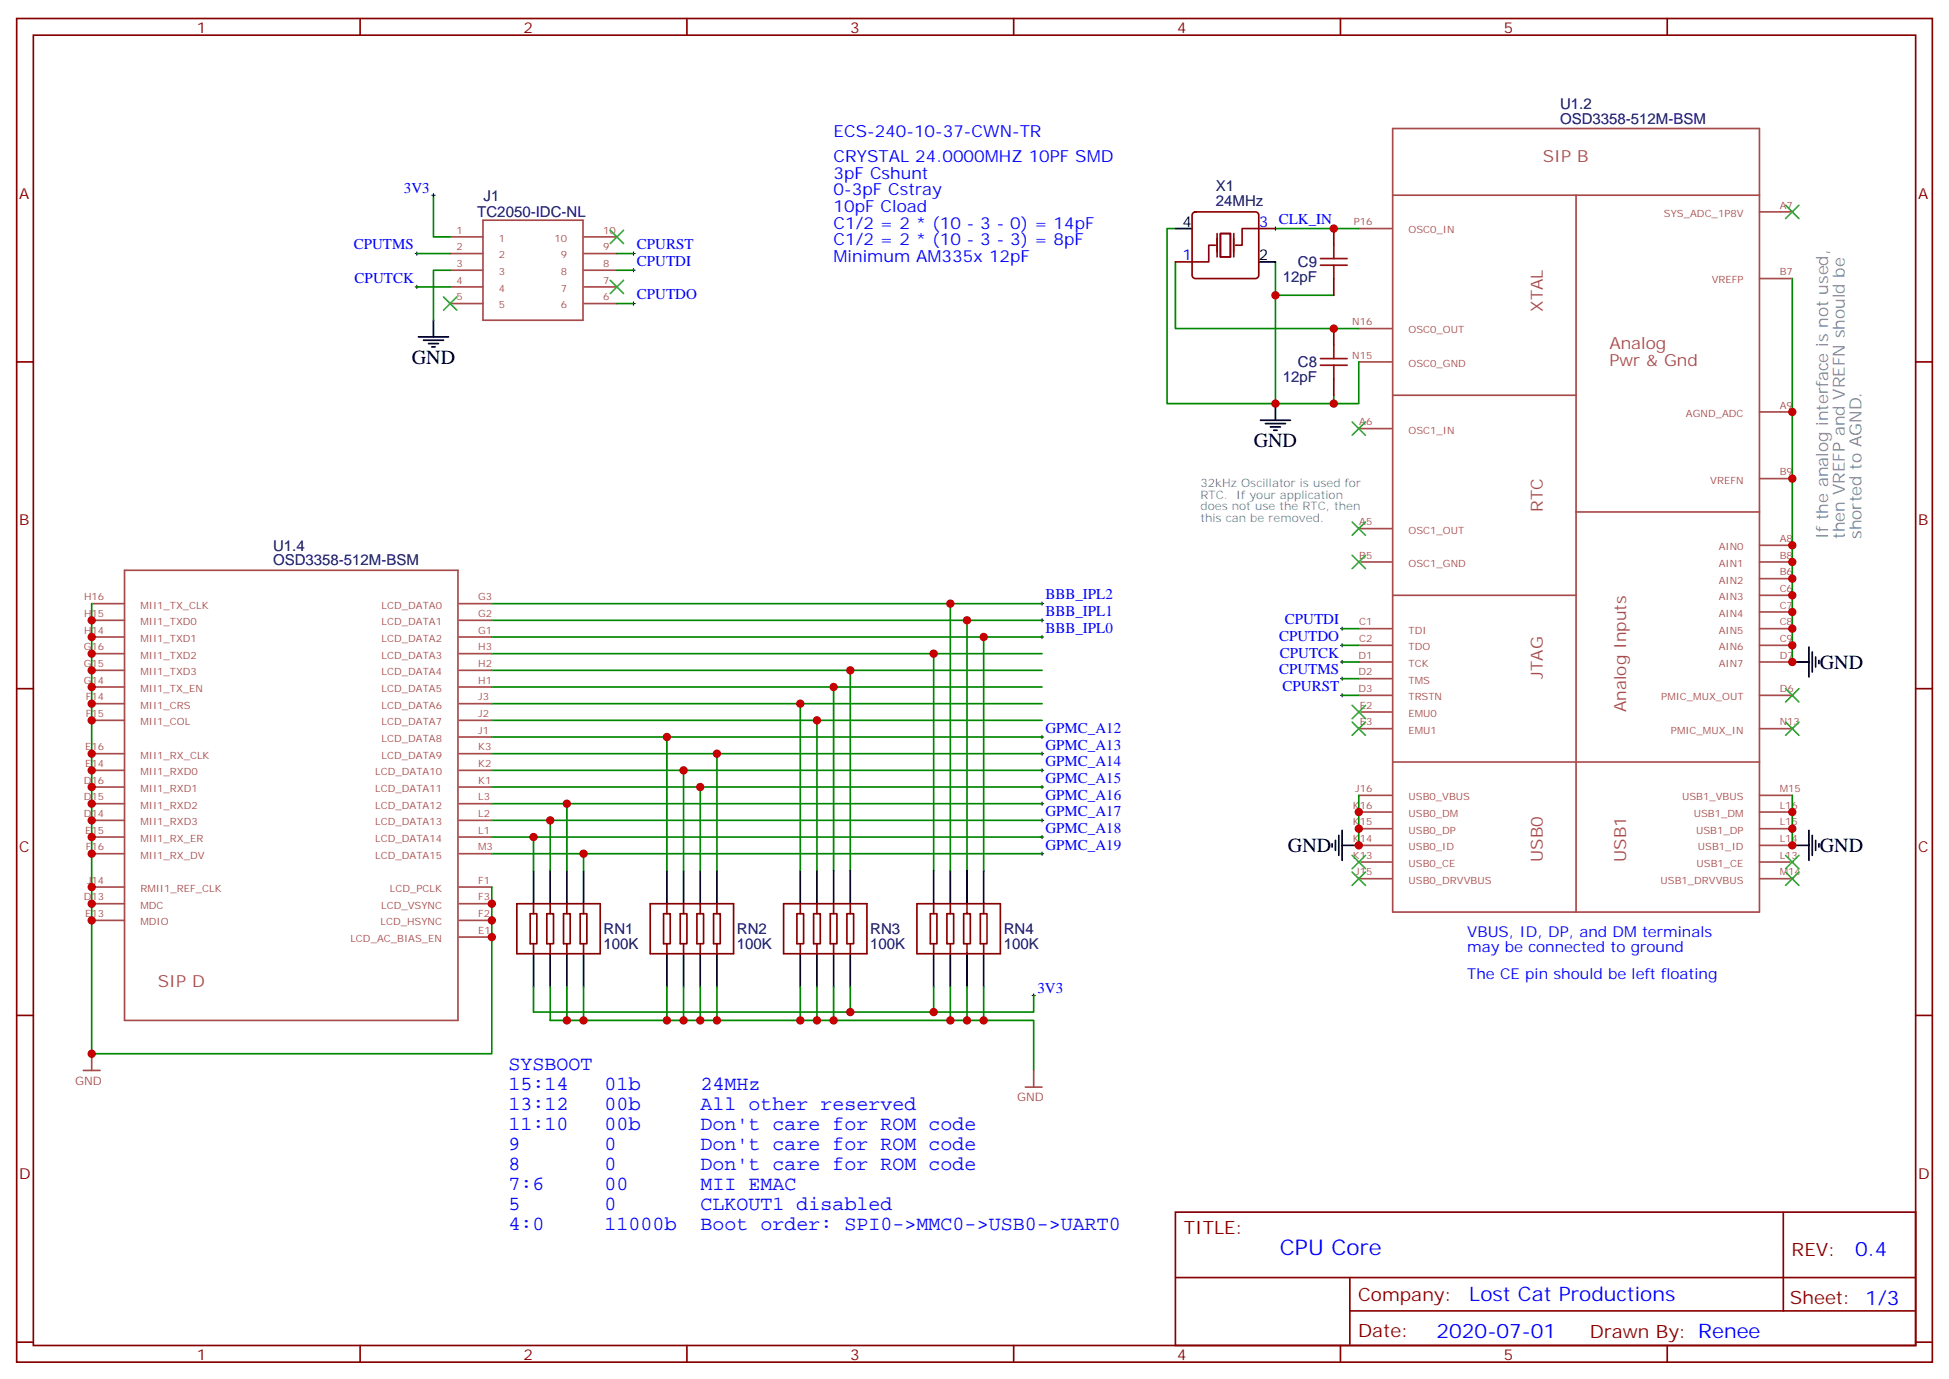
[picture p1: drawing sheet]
<svg xmlns="http://www.w3.org/2000/svg" width="412mm" height="292mm" viewBox="0 0 412 292" stroke-linecap="round" stroke-linejoin="round" font-family="sans-serif">
<g fill="none" stroke="#870000" stroke-width=".35">
<path d="M3.5 3.9h405.4v284.4h-405.4zM7.1 7.4h398.2v277.3h-398.2zM76.2 3.9v3.5M145.3 3.9v3.5M214.5 3.9v3.5M283.6 3.9v3.5M352.8 3.9v3.5M248.7 55.4h3.5M252.5 45l.4-.2h12.7a.71 .71 0 0 1 .7 .7v12.7a.76 .76 0 0 1-.7 .7h-12.7a.76 .76 0 0 1-.7-.7v-12.7zM266.3 48.4h3.6M282.2 48.4v3.5M282.2 58.9v3.6"/>
<path d="M3.5 76.6h3.6M282.2 69.5v3.6M405.3 76.6h3.6M282.2 80.1v3.5M3.5 145.7h3.6M405.3 145.7h3.6M109.4 191.2h17.6v10.6h-17.6zM112.2 193.4h1.4v6.3h-1.4zM112.9 191.2v2.2M112.9 199.7v2.1M115.7 193.4h1.4v6.3h-1.4zM116.4 191.2v2.2"/>
<path d="M116.4 199.7v2.1M119.2 193.4h1.4v6.3h-1.4zM119.9 191.2v2.2M119.9 199.7v2.1M122.8 193.4h1.4v6.3h-1.4zM123.5 191.2v2.2M123.5 199.7v2.1M137.6 191.2h17.6v10.6h-17.6zM140.4 193.4h1.4v6.3h-1.4zM141.1 191.2v2.2M141.1 199.7v2.1M143.9 193.4h1.4v6.3h-1.4z"/>
<path d="M144.6 191.2v2.2M144.6 199.7v2.1M147.5 193.4h1.4v6.3h-1.4zM148.2 191.2v2.2M148.2 199.7v2.1M151 193.4h1.4v6.3h-1.4zM151.7 191.2v2.2M151.7 199.7v2.1M165.8 191.2h17.6v10.6h-17.6zM168.6 193.4h1.4v6.3h-1.4zM169.3 191.2v2.2M169.3 199.7v2.1"/>
<path d="M172.2 193.4h1.4v6.3h-1.4zM172.9 191.2v2.2M172.9 199.7v2.1M175.7 193.4h1.4v6.3h-1.4zM176.4 191.2v2.2M176.4 199.7v2.1M179.2 193.4h1.4v6.3h-1.4zM179.9 191.2v2.2M179.9 199.7v2.1M194 191.2h17.7v10.6h-17.7zM196.8 193.4h1.5v6.3h-1.5zM197.6 191.2v2.2"/>
<path d="M197.6 199.7v2.1M200.4 193.4h1.4v6.3h-1.4zM201.1 191.2v2.2M201.1 199.7v2.1M203.9 193.4h1.4v6.3h-1.4zM204.6 191.2v2.2M204.6 199.7v2.1M207.4 193.4h1.4v6.3h-1.4zM208.1 191.2v2.2M208.1 199.7v2.1M3.5 214.9h3.6M405.3 214.9h3.6"/>
<path d="M248.7 256.5h156.6v28.2h-156.6zM377.3 256.5v20.9M248.7 270.4h156.5M285.6 277.4h119.6M285.6 270.4v14.1M3.5 284h3.6M76.2 284.7v3.6M145.3 284.7v3.6M214.5 284.7v3.6M283.6 284.7v3.6M352.8 284.7v3.6M405.3 284h3.6"/>
</g>
<g fill="none" stroke="#000" stroke-width=".21">
<path d="M87.8 53.7h.7M88.2 53.3v.7M91.4 41.3h.7M91.7 41v.7M133.7 53.7h.7M133.7 57.2h.7M134.1 53.3v.7M134.1 56.8v.7M269.5 48.4h.7M269.9 48v.7M87.8 60.7h.7M88.2 60.4v.7"/>
<path d="M133.7 64.2h.7M134.1 63.9v.7M220.1 127.7h.7M220.1 131.3h.7M220.1 134.8h.7M220.5 127.4v.7M220.5 130.9v.7M220.5 134.4v.7M283.6 133h.7M283.6 136.6h.7M284 132.7v.7M284 136.2v.7"/>
<path d="M284 139.7v.7M220.1 156h.7M220.1 159.5h.7M220.5 155.6v.7M220.5 159.1v.7M283.6 143.6h.7M283.6 140.1h.7M283.6 147.1h.7M284 143.3v.7M284 146.8v.7M220.1 163h.7M220.1 166.5h.7"/>
<path d="M220.1 170.1h.7M220.1 173.6h.7M220.1 177.1h.7M220.5 162.7v.7M220.5 166.2v.7M220.5 169.7v.7M220.5 173.2v.8M220.5 176.8v.7M220.1 180.7h.7M220.5 180.3v.7M218.4 210.6h.7M218.7 210.3v.7"/>
</g>
<g fill="none" stroke="#a64a4a" stroke-width=".35">
<path d="M294.7 27.2h77.6v165.8h-77.6zM95.2 50.1h7M95.2 53.7h7M95.2 57.2h7M102.2 46.6h21.2v21.2h-21.2zM123.6 50.1h6.9M123.6 53.7h6.9M123.6 57.2h6.9M287.5 48.4h7M294.7 41.3h77.6M333.5 41.3v151.7M372.3 58.9h6.9"/>
<path d="M372.3 44.8h6.9M95.2 60.7h7M95.2 64.2h7M123.6 60.7h6.9M123.6 64.2h6.9M287.5 76.6h7M287.5 69.5h7M287.5 90.7h7M294.7 83.6h38.8M372.3 87.2h6.9M287.5 118.9h7M287.5 111.9h7"/>
<path d="M333.5 108.3h38.8M372.3 115.4h6.9M372.3 118.9h6.9M372.3 101.3h6.9M19.4 138.3h6.9M19.4 134.8h6.9M19.4 131.3h6.9M19.4 127.7h6.9M26.3 120.7h70.6v95.2h-70.6zM97.1 138.3h7M97.1 134.8h7M97.1 131.3h7"/>
<path d="M97.1 127.7h7M287.5 133h7M287.5 136.6h7M294.7 126h38.8M372.3 122.4h6.9M372.3 126h6.9M372.3 129.5h6.9M372.3 133h6.9M372.3 136.6h6.9M19.4 152.4h6.9M19.4 148.9h6.9M19.4 145.4h6.9"/>
<path d="M19.4 141.9h6.9M19.4 159.5h6.9M97.1 152.4h7M97.1 148.9h7M97.1 145.4h7M97.1 141.9h7M97.1 159.5h7M97.1 156h7M287.5 140.1h7M287.5 150.7h7M287.5 154.2h7M287.5 143.6h7"/>
<path d="M287.5 147.1h7M372.3 140.1h6.9M372.3 154.2h6.9M372.3 147.1h6.9M19.4 177.1h6.9M19.4 166.5h6.9M19.4 170.1h6.9M19.4 173.6h6.9M19.4 163h6.9M97.1 177.1h7M97.1 166.5h7M97.1 170.1h7"/>
<path d="M97.1 173.6h7M97.1 163h7M287.5 171.8h7M287.5 175.4h7M287.5 178.9h7M287.5 168.3h7M294.7 161.3h77.6M372.3 171.8h6.9M372.3 175.4h6.9M372.3 178.9h6.9M372.3 168.3h6.9M19.4 187.7h6.9"/>
<path d="M19.4 180.7h6.9M19.4 194.8h6.9M19.4 191.2h6.9M97.1 187.7h7M97.1 180.7h7M97.1 198.3h7M97.1 194.8h7M97.1 191.2h7M287.5 182.4h7M287.5 185.9h7M372.3 182.4h6.9M372.3 185.9h6.9"/>
<path d="M17.6 226.5h3.6M19.4 223v3.5M217 230h3.5M218.7 226.5v3.5"/>
</g>
<g fill="none" stroke="#008700" stroke-width=".35">
<path d="M88.2 53.7h7M91.7 41.3v8.8h3.5M95.2 57.2h-3.5v10.6M130.5 53.7h3.6M130.5 57.2h3.6M248.7 55.4v14.1h38.8M248.7 48.4h-1.8v37h23M269.9 55.4v7.1M269.9 48.4h17.6M379.2 58.9v81.2M88.2 60.7h7M130.5 64.2h3.6"/>
<path d="M282.2 62.5h-12.3v22.9h17.6v-8.8M282.2 83.6v1.8M19.4 127.7v95.3h84.7v-35.3M104.1 127.7h116.4M104.1 131.3h116.4M104.1 134.8h116.4M104.1 138.3h116.4M197.6 138.3v45.9M201.1 127.7v56.5M204.6 131.3v52.9M208.1 134.8v49.4M284 136.6h3.5"/>
<path d="M284 133h3.5M104.1 152.4h116.4M104.1 148.9h116.4M104.1 159.5h116.4M104.1 145.4h116.4M104.1 141.9h116.4M104.1 156h116.4M141.1 156v28.2M151.7 159.5v24.7M169.3 148.9v35.3M172.9 152.4v31.8M176.4 145.4v38.8"/>
<path d="M179.9 141.9v42.3M284 147.1h3.5M284 140.1h3.5M284 143.6h3.5M104.1 163h116.4M104.1 177.1h116.4M104.1 173.6h116.4M104.1 170.1h116.4M104.1 166.5h116.4M112.9 177.1v7.1M116.4 173.6v10.6M119.9 170.1v14.1"/>
<path d="M144.6 163v21.2M148.2 166.5v17.7M287.5 168.3v10.6M379.2 168.3v10.6M104.1 180.7h116.4M123.5 180.7v3.5M112.9 208.9v5.3h105.8v-3.6M116.4 208.9v7h102.3v10.6M119.9 208.9v7M123.5 208.9v7M141.1 208.9v7M144.6 208.9v7"/>
<path d="M148.2 208.9v7M151.7 208.9v7M169.3 208.9v7M172.9 208.9v7M176.4 208.9v7M179.9 208.9v5.3M197.6 208.9v5.3M201.1 208.9v7M204.6 208.9v7M208.1 208.9v7"/>
</g>
<g fill="none" stroke="#3c3" stroke-width=".35">
<path d="M129.1 59.3l2.8 2.8M129.1 48.7l2.8 2.8M131.9 59.3l-2.8 2.8M131.9 48.7l-2.8 2.8M377.8 43.4l2.8 2.8M380.6 43.4l-2.8 2.8M93.8 62.8l2.9 2.9M96.7 62.8l-2.9 2.9M286.1 89.3l2.8 2.8M288.9 89.3l-2.8 2.8M286.1 110.5l2.8 2.8M286.1 117.5l2.8 2.8"/>
<path d="M288.9 110.5l-2.8 2.8M288.9 117.5l-2.8 2.8M286.1 149.3l2.8 2.8M286.1 152.8l2.8 2.8M288.9 149.3l-2.8 2.8M288.9 152.8l-2.8 2.8M377.8 145.7l2.8 2.9M377.8 152.8l2.8 2.8M380.6 145.7l-2.8 2.9M380.6 152.8l-2.8 2.8M286.1 181l2.8 2.8M286.1 184.5l2.8 2.9"/>
<path d="M288.9 181l-2.8 2.8M288.9 184.5l-2.8 2.9M377.8 184.5l2.8 2.9M377.8 181l2.8 2.8M380.6 184.5l-2.8 2.9M380.6 181l-2.8 2.8"/>
</g>
<g fill="none" stroke="#000" stroke-width=".35">
<path d="M248.7 48.4h3.5M266.3 55.4h3.6M88.5 71.3h6.4M89.6 72h4.2M90.7 72.7h2.1M91.4 73.4h.7M91.7 67.8v3.5M266.7 88.9h6.3M267.8 89.6h4.2M268.8 90.3h2.1M269.5 91.1h.7M269.9 85.4v3.5"/>
<path d="M382.8 136.9v6.4M383.5 138v4.2M384.2 139v2.1M384.9 139.7v.7M379.2 140.1h3.6M281.9 178.5v.7M282.6 177.8v2.2M283.3 176.8v4.2M284 178.9h3.5M284 175.7v6.4M379.2 178.9h3.6M382.8 175.7v6.4"/>
<path d="M383.5 176.8v4.2M384.2 177.8v2.2M384.9 178.5v.7M112.9 184.2v7M116.4 184.2v7M119.9 184.2v7M123.5 184.2v7M141.1 184.2v7M144.6 184.2v7M148.2 184.2v7M151.7 184.2v7M169.3 184.2v7"/>
<path d="M172.9 184.2v7M176.4 184.2v7M179.9 184.2v7M197.6 184.2v7M201.1 184.2v7M204.6 184.2v7M208.1 184.2v7M112.9 201.8v7.1M116.4 201.8v7.1M119.9 201.8v7.1M123.5 201.8v7.1M141.1 201.8v7.1"/>
<path d="M144.6 201.8v7.1M148.2 201.8v7.1M151.7 201.8v7.1M169.3 201.8v7.1M172.9 201.8v7.1M176.4 201.8v7.1M179.9 201.8v7.1M197.6 201.8v7.1M201.1 201.8v7.1M204.6 201.8v7.1M208.1 201.8v7.1"/>
</g>
<path d="M279.4 54.7h5.6M279.4 56.1h5.6M282.2 51.9v2.8M282.2 56.1v2.8M279.4 75.9h5.6M279.4 77.3h5.6M282.2 73.1v2.8M282.2 77.3v2.8" fill="none" stroke="#a10000" stroke-width=".35"/>
<path d="M257.2 51.9h-1.4v3.5h-3.6M257.5 49.4v5M258.2 49.4h2.1v5h-2.1zM261.1 49.4v5M266.3 48.4h-3.5v3.5h-1.4" fill="none" stroke="#870012" stroke-width=".35"/>
<g fill="#c00">
<circle cx="379.2" cy="87.2" r=".88"/>
<circle cx="379.2" cy="115.4" r=".88"/>
<circle cx="379.2" cy="118.9" r=".88"/>
<circle cx="379.2" cy="122.4" r=".88"/>
<circle cx="379.2" cy="126" r=".88"/>
<circle cx="379.2" cy="129.5" r=".88"/>
<circle cx="379.2" cy="133" r=".88"/>
<circle cx="379.2" cy="136.6" r=".88"/>
<circle cx="379.2" cy="101.3" r=".88"/>
<circle cx="379.2" cy="140.1" r=".88"/>
<circle cx="287.5" cy="171.8" r=".88"/>
<circle cx="287.5" cy="175.4" r=".88"/>
<circle cx="379.2" cy="178.9" r=".88"/>
<circle cx="379.2" cy="171.8" r=".88"/>
<circle cx="379.2" cy="175.4" r=".88"/>
<circle cx="287.5" cy="178.9" r=".88"/>
<circle cx="204.6" cy="131.3" r=".88"/>
<circle cx="197.6" cy="138.3" r=".88"/>
<circle cx="179.9" cy="141.9" r=".88"/>
<circle cx="176.4" cy="145.4" r=".88"/>
<circle cx="123.5" cy="180.7" r=".88"/>
<circle cx="119.9" cy="170.1" r=".88"/>
<circle cx="116.4" cy="173.6" r=".88"/>
<circle cx="112.9" cy="177.1" r=".88"/>
<circle cx="141.1" cy="156" r=".88"/>
<circle cx="172.9" cy="152.4" r=".88"/>
<circle cx="169.3" cy="148.9" r=".88"/>
<circle cx="208.1" cy="134.8" r=".88"/>
<circle cx="201.1" cy="127.7" r=".88"/>
<circle cx="123.5" cy="215.9" r=".88"/>
<circle cx="119.9" cy="215.9" r=".88"/>
<circle cx="151.7" cy="215.9" r=".88"/>
<circle cx="148.2" cy="215.9" r=".88"/>
<circle cx="144.6" cy="215.9" r=".88"/>
<circle cx="141.1" cy="215.9" r=".88"/>
<circle cx="172.9" cy="215.9" r=".88"/>
<circle cx="169.3" cy="215.9" r=".88"/>
<circle cx="176.4" cy="215.9" r=".88"/>
<circle cx="179.9" cy="214.2" r=".88"/>
<circle cx="197.6" cy="214.2" r=".88"/>
<circle cx="201.1" cy="215.9" r=".88"/>
<circle cx="204.6" cy="215.9" r=".88"/>
<circle cx="208.1" cy="215.9" r=".88"/>
<circle cx="144.6" cy="163" r=".88"/>
<circle cx="148.2" cy="166.5" r=".88"/>
<circle cx="151.7" cy="159.5" r=".88"/>
<circle cx="269.9" cy="85.4" r=".88"/>
<circle cx="282.2" cy="85.4" r=".88"/>
<circle cx="269.9" cy="62.5" r=".88"/>
<circle cx="282.2" cy="48.4" r=".88"/>
<circle cx="282.2" cy="69.5" r=".88"/>
<circle cx="19.4" cy="152.4" r=".88"/>
<circle cx="19.4" cy="148.9" r=".88"/>
<circle cx="19.4" cy="187.7" r=".88"/>
<circle cx="19.4" cy="177.1" r=".88"/>
<circle cx="19.4" cy="145.4" r=".88"/>
<circle cx="19.4" cy="180.7" r=".88"/>
<circle cx="19.4" cy="141.9" r=".88"/>
<circle cx="19.4" cy="138.3" r=".88"/>
<circle cx="19.4" cy="134.8" r=".88"/>
<circle cx="19.4" cy="131.3" r=".88"/>
<circle cx="19.4" cy="166.5" r=".88"/>
<circle cx="19.4" cy="170.1" r=".88"/>
<circle cx="19.4" cy="173.6" r=".88"/>
<circle cx="19.4" cy="159.5" r=".88"/>
<circle cx="104.1" cy="198.3" r=".88"/>
<circle cx="104.1" cy="194.8" r=".88"/>
<circle cx="104.1" cy="191.2" r=".88"/>
<circle cx="19.4" cy="163" r=".88"/>
<circle cx="19.4" cy="194.8" r=".88"/>
<circle cx="19.4" cy="191.2" r=".88"/>
<circle cx="19.4" cy="223" r=".88"/>
</g>
<text font-size="4.6" fill="#00f" x="270.8" y="265.5">CPU Core</text>
<g font-size="4.2">
<text x="87.1" y="76.9">GND</text>
<text x="265.3" y="94.6">GND</text>
<text x="385.1" y="141.5">GND</text>
<text x="272.5" y="180.3">GND</text>
<text x="385.1" y="180.3">GND</text>
</g>
<g font-size="4.2" fill="#00f">
<text x="107.6" y="226.5">SYSBOOT</text>
<text x="107.6" y="230.8">15:14</text>
<text x="127.9" y="230.8">01b</text>
<text x="148.2" y="230.8">24MHz</text>
<text x="107.6" y="235">13:12</text>
<text x="107.6" y="239.2">11:10</text>
<text x="127.9" y="235">00b</text>
<text x="127.9" y="239.2">00b</text>
<text x="148.2" y="235">All other reserved</text>
<text x="148.2" y="239.2">Don't care for ROM code</text>
<text x="107.6" y="243.5">9</text>
<text x="127.9" y="243.5">0</text>
<text x="148.2" y="243.5">Don't care for ROM code</text>
<text x="107.6" y="247.7">8</text>
<text x="107.6" y="251.9">7:6</text>
<text x="127.9" y="247.7">0</text>
<text x="127.9" y="251.9">00</text>
<text x="148.2" y="247.7">Don't care for ROM code</text>
<text x="148.2" y="251.9">MII EMAC</text>
<text x="107.6" y="256.2">5</text>
<text x="127.9" y="256.2">0</text>
<text x="148.2" y="256.2">CLKOUT1 disabled</text>
<text x="107.6" y="260.4">4:0</text>
<text x="127.9" y="260.4">11000b</text>
<text x="148.2" y="260.4">Boot order: SPI0-&gt;MMC0-&gt;USB0-&gt;UART0</text>
<text x="392.5" y="265.8">0.4</text>
<text x="310.9" y="275.3">Lost Cat Productions</text>
<text x="304" y="283.1">2020-07-01</text>
</g>
<g font-size="3.9" fill="#800">
<text x="250.5" y="261.1">TITLE:</text>
<text x="379.1" y="265.8">REV:</text>
<text x="287.4" y="275.3">Company:</text>
<text x="378.7" y="275.9">Sheet: 1/3</text>
<text x="287.4" y="283">Date:</text>
<text x="336.4" y="283.1">Drawn By: Renee</text>
</g>
<g font-size="3.5" fill="#00f">
<text x="176.4" y="29">ECS-240-10-37-CWN-TR</text>
<text x="176.4" y="34.3">CRYSTAL 24.0000MHZ 10PF SMD</text>
<text x="176.4" y="37.8">3pF Cshunt</text>
<text x="176.4" y="41.3">0-3pF Cstray</text>
<text x="176.4" y="44.8">10pF Cload</text>
<text x="176.4" y="48.4">C1/2 = 2 * (10 - 3 - 0) = 14pF</text>
<text x="176.4" y="51.9">C1/2 = 2 * (10 - 3 - 3) = 8pF</text>
<text x="176.4" y="55.4">Minimum AM335x 12pF</text>
</g>
<g font-size="3.5" fill="#a54b4b">
<text x="326.4" y="34.3">SIP B</text>
<text x="326.4" y="66" transform="rotate(-90 326.4 66)">XTAL</text>
<text x="340.5" y="73.9">Analog</text>
<text x="340.5" y="77.4">Pwr &amp; Gnd</text>
<text x="326.4" y="108.3" transform="rotate(-90 326.4 108.3)">RTC</text>
<text x="326.4" y="143.6" transform="rotate(-90 326.4 143.6)">JTAG</text>
<text x="344.1" y="150.7" transform="rotate(-90 344.1 150.7)">Analog Inputs</text>
<text x="326.4" y="182.4" transform="rotate(-90 326.4 182.4)">USB0</text>
<text x="344.1" y="182.4" transform="rotate(-90 344.1 182.4)">USB1</text>
<text x="33.4" y="208.9">SIP D</text>
</g>
<g font-size="3.5" fill="#838383">
<text x="386.8" y="114" transform="rotate(-90 386.8 114)">If the analog interface is not used,</text>
<text x="390.4" y="114" transform="rotate(-90 390.4 114)">then VREFP and VREFN should be</text>
<text x="393.9" y="114" transform="rotate(-90 393.9 114)">shorted to AGND.</text>
</g>
<g font-size="3.2" fill="#800">
<text x="41.6" y="6.9">1</text>
<text x="110.8" y="6.9">2</text>
<text x="179.9" y="6.9">3</text>
<text x="249.1" y="6.9">4</text>
<text x="318.2" y="6.9">5</text>
<text x="4.1" y="42">A</text>
<text x="405.9" y="42">A</text>
<text x="4.1" y="111.2">B</text>
<text x="405.9" y="111.2">B</text>
<text x="4.1" y="180.3">C</text>
<text x="405.9" y="180.3">C</text>
<text x="4.1" y="249.4">D</text>
<text x="405.9" y="249.4">D</text>
<text x="41.6" y="287.7">1</text>
<text x="110.8" y="287.7">2</text>
<text x="179.9" y="287.7">3</text>
<text x="249.1" y="287.7">4</text>
<text x="318.2" y="287.7">5</text>
</g>
<g font-size="3.2" fill="#000080">
<text x="330.1" y="23">U1.2</text>
<text x="330.1" y="26.1">OSD3358-512M-BSM</text>
<text x="257.3" y="40.4">X1</text>
<text x="101" y="46">TC2050-IDC-NL</text>
<text x="102.3" y="42.5">J1</text>
<text x="257.3" y="43.6">24MHz</text>
<text x="271.5" y="59.7">12pF</text>
<text x="274.6" y="56.6">C9</text>
<text x="274.6" y="77.7">C8</text>
<text x="271.5" y="80.9">12pF</text>
<text x="57.8" y="119.6">OSD3358-512M-BSM</text>
<text x="57.8" y="116.5">U1.4</text>
<text x="127.7" y="197.7">RN1</text>
<text x="155.9" y="197.7">RN2</text>
<text x="184.2" y="197.7">RN3</text>
<text x="212.4" y="197.7">RN4</text>
<text x="127.7" y="200.9">100K</text>
<text x="155.9" y="200.9">100K</text>
<text x="184.1" y="200.9">100K</text>
<text x="212.4" y="200.9">100K</text>
</g>
<g font-size="3.2" fill="#00f">
<text x="85.5" y="40.8">3V3</text>
<text x="74.9" y="52.8">CPUTMS</text>
<text x="134.8" y="52.8">CPURST</text>
<text x="266.3" y="48">3 CLK_IN</text>
<text x="75" y="59.8">CPUTCK</text>
<text x="134.8" y="56.3">CPUTDI</text>
<text x="250.2" y="55.1">1</text>
<text x="134.8" y="63.4">CPUTDO</text>
<text x="221.2" y="126.9">BBB_IPL2</text>
<text x="221.2" y="130.4">BBB_IPL1</text>
<text x="221.2" y="133.9">BBB_IPL0</text>
<text x="270.6" y="135.7">CPUTDO</text>
<text x="271.9" y="132.2">CPUTDI</text>
<text x="270.6" y="142.7">CPUTMS</text>
<text x="270.8" y="139.2">CPUTCK</text>
<text x="271.4" y="146.3">CPURST</text>
<text x="221.2" y="155.1">GPMC_A12</text>
<text x="221.2" y="158.6">GPMC_A13</text>
<text x="221.2" y="162.1">GPMC_A14</text>
<text x="221.2" y="165.7">GPMC_A15</text>
<text x="221.2" y="169.2">GPMC_A16</text>
<text x="221.2" y="172.7">GPMC_A17</text>
<text x="221.2" y="176.2">GPMC_A18</text>
<text x="221.2" y="179.8">GPMC_A19</text>
<text x="310.4" y="198.3">VBUS, ID, DP, and DM terminals</text>
<text x="310.4" y="201.5">may be connected to ground</text>
<text x="310.4" y="207.1">The CE pin should be left floating</text>
<text x="219.5" y="210.1">3V3</text>
</g>
<g font-size="3.2">
<text x="250.2" y="48">4</text>
<text x="266.3" y="55.1">2</text>
</g>
<g font-size="2.5" fill="#838383">
<text x="254" y="103">32kHz Oscillator is used for</text>
<text x="254" y="105.5">RTC.</text>
<text x="254" y="108">does not use the RTC, then</text>
<text x="261.6" y="105.5">If your application</text>
<text x="254" y="110.5">this can be removed.</text>
</g>
<g font-size="2.5" fill="#a54b4b">
<text x="15.9" y="229.6">GND</text>
<text x="215.2" y="233.1">GND</text>
</g>
<g font-size="2.1" fill="#a54b4b">
<text x="286.4" y="47.7">P16</text>
<text x="352.1" y="45.9">SYS_ADC_1P8V</text>
<text x="376.6" y="44.1">A7</text>
<text x="96.6" y="49.4">1</text>
<text x="96.6" y="53">2</text>
<text x="105.6" y="51.2">1</text>
<text x="117.3" y="51.2">10</text>
<text x="127.6" y="53">9</text>
<text x="127.6" y="49.4">10</text>
<text x="298" y="49.4">OSC0_IN</text>
<text x="96.6" y="56.5">3</text>
<text x="105.6" y="54.7">2</text>
<text x="105.6" y="58.2">3</text>
<text x="118.7" y="58.2">8</text>
<text x="118.7" y="54.7">9</text>
<text x="127.6" y="56.5">8</text>
<text x="362.2" y="60">VREFP</text>
<text x="376.6" y="58.3">B7</text>
<text x="96.6" y="60">4</text>
<text x="96.6" y="63.5">5</text>
<text x="105.6" y="61.8">4</text>
<text x="105.6" y="65.3">5</text>
<text x="118.7" y="65.3">6</text>
<text x="118.7" y="61.8">7</text>
<text x="127.6" y="63.5">6</text>
<text x="127.6" y="60">7</text>
<text x="286.1" y="68.8">N16</text>
<text x="298" y="70.6">OSC0_OUT</text>
<text x="286.1" y="75.9">N15</text>
<text x="298" y="77.6">OSC0_GND</text>
<text x="356.7" y="88.2">AGND_ADC</text>
<text x="376.6" y="86.5">A9</text>
<text x="287.6" y="90">A6</text>
<text x="298" y="91.7">OSC1_IN</text>
<text x="376.6" y="100.6">B9</text>
<text x="361.9" y="102.3">VREFN</text>
<text x="287.6" y="111.2">A5</text>
<text x="298" y="112.9">OSC1_OUT</text>
<text x="287.6" y="118.2">B5</text>
<text x="298" y="120">OSC1_GND</text>
<text x="363.7" y="116.4">AIN0</text>
<text x="363.7" y="120">AIN1</text>
<text x="376.6" y="114.7">A8</text>
<text x="376.6" y="118.2">B8</text>
<text x="363.7" y="123.5">AIN2</text>
<text x="376.6" y="121.8">B6</text>
<text x="376.6" y="125.3">C6</text>
<text x="17.8" y="130.6">H15</text>
<text x="17.8" y="127">H16</text>
<text x="29.7" y="128.8">MII1_TX_CLK</text>
<text x="80.7" y="128.8">LCD_DATA0</text>
<text x="101.2" y="127">G3</text>
<text x="101.2" y="130.6">G2</text>
<text x="363.7" y="127">AIN3</text>
<text x="363.7" y="130.5">AIN4</text>
<text x="376.6" y="128.8">C7</text>
<text x="17.7" y="137.6">G16</text>
<text x="17.8" y="134.1">H14</text>
<text x="29.7" y="135.8">MII1_TXD1</text>
<text x="29.7" y="132.3">MII1_TXD0</text>
<text x="80.7" y="132.3">LCD_DATA1</text>
<text x="80.7" y="135.8">LCD_DATA2</text>
<text x="101.2" y="134.1">G1</text>
<text x="101.2" y="137.6">H3</text>
<text x="287.6" y="132.3">C1</text>
<text x="287.6" y="135.9">C2</text>
<text x="298" y="134.1">TDI</text>
<text x="298" y="137.6">TDO</text>
<text x="363.7" y="134.1">AIN5</text>
<text x="363.7" y="137.6">AIN6</text>
<text x="376.6" y="132.3">C8</text>
<text x="376.6" y="135.9">C9</text>
<text x="17.7" y="141.2">G15</text>
<text x="29.7" y="142.9">MII1_TXD3</text>
<text x="29.7" y="139.4">MII1_TXD2</text>
<text x="80.7" y="139.4">LCD_DATA3</text>
<text x="80.7" y="142.9">LCD_DATA4</text>
<text x="101.2" y="141.2">H2</text>
<text x="287.4" y="139.4">D1</text>
<text x="287.4" y="142.9">D2</text>
<text x="298" y="141.1">TCK</text>
<text x="363.7" y="141.1">AIN7</text>
<text x="376.6" y="139.4">D7</text>
<text x="17.7" y="144.7">G14</text>
<text x="18.2" y="148.2">F14</text>
<text x="29.7" y="149.9">MII1_CRS</text>
<text x="29.7" y="146.4">MII1_TX_EN</text>
<text x="80.7" y="146.4">LCD_DATA5</text>
<text x="80.7" y="149.9">LCD_DATA6</text>
<text x="101.2" y="144.7">H1</text>
<text x="101.2" y="148.2">J3</text>
<text x="287.4" y="146.4">D3</text>
<text x="287.7" y="150">E2</text>
<text x="298" y="144.7">TMS</text>
<text x="298" y="148.2">TRSTN</text>
<text x="351.5" y="148.2">PMIC_MUX_OUT</text>
<text x="376.6" y="146.4">D6</text>
<text x="18.2" y="151.7">F15</text>
<text x="29.7" y="153.5">MII1_COL</text>
<text x="80.7" y="153.5">LCD_DATA7</text>
<text x="101.2" y="151.7">J2</text>
<text x="101.2" y="155.3">J1</text>
<text x="287.7" y="153.5">E3</text>
<text x="298" y="151.7">EMU0</text>
<text x="298" y="155.2">EMU1</text>
<text x="353.6" y="155.2">PMIC_MUX_IN</text>
<text x="376.6" y="153.5">N13</text>
<text x="18" y="158.8">E16</text>
<text x="29.7" y="160.5">MII1_RX_CLK</text>
<text x="80.7" y="157">LCD_DATA8</text>
<text x="80.7" y="160.5">LCD_DATA9</text>
<text x="101.2" y="158.8">K3</text>
<text x="17.8" y="165.9">D16</text>
<text x="18" y="162.3">E14</text>
<text x="29.7" y="167.6">MII1_RXD1</text>
<text x="29.7" y="164.1">MII1_RXD0</text>
<text x="79.4" y="164.1">LCD_DATA10</text>
<text x="79.4" y="167.6">LCD_DATA11</text>
<text x="101.2" y="162.3">K2</text>
<text x="101.2" y="165.9">K1</text>
<text x="286.8" y="167.6">J16</text>
<text x="376.6" y="167.6">M15</text>
<text x="17.8" y="169.4">D15</text>
<text x="17.8" y="172.9">D14</text>
<text x="29.7" y="171.1">MII1_RXD2</text>
<text x="79.4" y="171.1">LCD_DATA12</text>
<text x="101.2" y="169.4">L3</text>
<text x="101.2" y="172.9">L2</text>
<text x="286.3" y="171.1">K16</text>
<text x="298" y="172.9">USB0_DM</text>
<text x="298" y="169.4">USB0_VBUS</text>
<text x="355.9" y="169.4">USB1_VBUS</text>
<text x="358.4" y="172.9">USB1_DM</text>
<text x="376.6" y="171.1">L16</text>
<text x="18" y="176.4">E15</text>
<text x="18.2" y="180">F16</text>
<text x="29.7" y="178.2">MII1_RX_ER</text>
<text x="29.7" y="174.6">MII1_RXD3</text>
<text x="79.4" y="174.6">LCD_DATA13</text>
<text x="79.4" y="178.2">LCD_DATA14</text>
<text x="101.2" y="176.4">L1</text>
<text x="101.2" y="180">M3</text>
<text x="286.3" y="174.7">K15</text>
<text x="286.3" y="178.2">K14</text>
<text x="298" y="176.4">USB0_DP</text>
<text x="298" y="179.9">USB0_ID</text>
<text x="358.9" y="176.4">USB1_DP</text>
<text x="359.3" y="179.9">USB1_ID</text>
<text x="376.6" y="174.7">L15</text>
<text x="376.6" y="178.2">L14</text>
<text x="29.7" y="181.7">MII1_RX_DV</text>
<text x="79.4" y="181.7">LCD_DATA15</text>
<text x="286.3" y="181.7">K13</text>
<text x="286.8" y="185.3">J15</text>
<text x="298" y="183.5">USB0_CE</text>
<text x="359" y="183.5">USB1_CE</text>
<text x="376.6" y="181.7">L13</text>
<text x="376.6" y="185.3">M14</text>
<text x="17.8" y="190.5">D13</text>
<text x="18.4" y="187">J14</text>
<text x="29.7" y="188.8">RMII1_REF_CLK</text>
<text x="82.5" y="188.8">LCD_PCLK</text>
<text x="101.2" y="187">F1</text>
<text x="101.2" y="190.5">F3</text>
<text x="298" y="187">USB0_DRVVBUS</text>
<text x="351.4" y="187">USB1_DRVVBUS</text>
<text x="18" y="194.1">E13</text>
<text x="29.7" y="195.8">MDIO</text>
<text x="29.7" y="192.3">MDC</text>
<text x="80.5" y="195.8">LCD_HSYNC</text>
<text x="80.7" y="192.3">LCD_VSYNC</text>
<text x="101.2" y="197.6">E1</text>
<text x="101.2" y="194.1">F2</text>
<text x="74.2" y="199.3">LCD_AC_BIAS_EN</text>
</g>
</svg>
